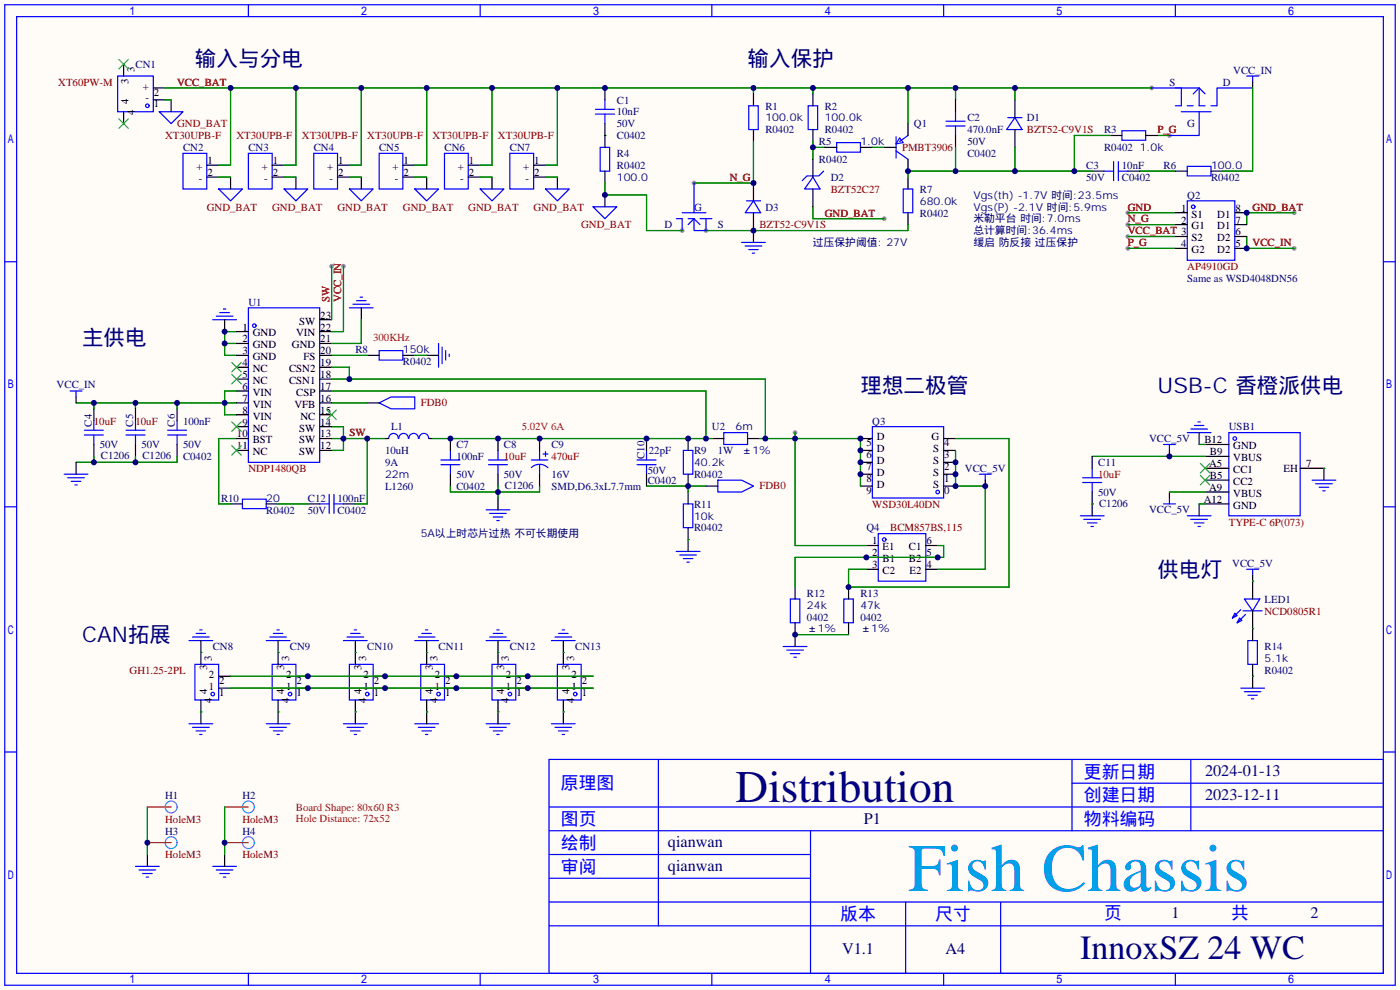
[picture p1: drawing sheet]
<svg xmlns="http://www.w3.org/2000/svg" width="299mm" height="212mm" viewBox="0 0 299 212" stroke-linecap="round" stroke-linejoin="round" font-family="sans-serif">
<path d="M0 0h299.2v211.6h-299.2z" fill="#fffcf7"/>
<g fill="#999">
<circle cx="246.1" cy="18.8" r=".51"/>
<circle cx="249.9" cy="29" r=".51"/>
<circle cx="189" cy="46.7" r=".51"/>
<circle cx="150.9" cy="49.3" r=".51"/>
<circle cx="148.3" cy="39.1" r=".51"/>
<circle cx="241" cy="45.5" r=".51"/>
<circle cx="241" cy="48" r=".51"/>
<circle cx="276.6" cy="45.5" r=".51"/>
<circle cx="241" cy="50.5" r=".51"/>
<circle cx="241" cy="53.1" r=".51"/>
<circle cx="276.6" cy="53.1" r=".51"/>
<circle cx="145.8" cy="49.3" r=".51"/>
<circle cx="73.4" cy="56.9" r=".51"/>
<circle cx="70.9" cy="56.9" r=".51"/>
<circle cx="169.9" cy="92.5" r=".51"/>
</g>
<g fill="none" stroke="#00f" stroke-width=".25">
<path d="M1 1h297.2v209.6h-297.2zM3.6 3.6h292.1v204.4h-292.1zM25.1 16.3h7.7v7.6h-7.7zM53.1 1v2.6M102.6 1v2.6M152.1 1v2.6M201.7 1v2.6M246.1 18.8h6.4v3.8h-1.3M251.2 18.8h5.1v3.8h1.3M251.2 1v2.6M266.4 16.3h2.6M267.7 18.8h-7.6v3.8h-1.3"/>
<path d="M267.7 16.3v1.2M34 23.9h5.1l-2.5 2.5zM39.1 32.8h5.1v7.6h-5.1zM53.1 32.8h5.1v7.6h-5.1zM67.1 32.8h5v7.6h-5zM81 32.8h5.1v7.6h-5.1zM95 32.8h5.1v7.6h-5.1zM109 32.8h5v7.6h-5zM127.3 24.4h4M127.3 23.4h4M128.3 31.5h2v5.1h-2zM129.3 21.3v2.1"/>
<path d="M129.3 24.4v2M148.3 39.1v6.4M160 22.6h2.1v5.1h-2.1zM172.7 22.6h2.1v5.1h-2.1zM173.7 37.8l1.6 2.6h-3.3zM176 36.6l-1 1h-2.5l-1.1 1M178.8 30.5h5.1v2h-5.1zM191.5 29.2v4.6M191.5 32.3l2.6 1.7M192.3 29.5l.7 1-1.5 .2zM194.1 29l-1.8 1.2M202.2 25.9h4"/>
<path d="M202.2 26.9h4M204.2 23.9v2M204.2 26.9v2.1M215.4 25.1h3M216.9 25.1l1.5 2.6h-3.3zM236 36.6h2M238 34.5v4.1M239 34.5v4.1M239 36.6h2M239.8 27.9h5.1v2.1h-5.1zM252.5 23.9h6.3M253.7 35.6h5.1v2h-5.1z"/>
<path d="M253.7 22.6h1.3M255 20.1l1.3-1.3 1.3 1.3M256.3 23.9v5.1h-6.4M1 55.9h2.6M46.7 40.4h5.1l-2.5 2.5zM60.7 40.4h5.1l-2.6 2.5zM74.7 40.4h5.1l-2.6 2.5zM88.6 40.4h5.1l-2.5 2.5zM102.6 40.4h5.1l-2.5 2.5zM116.6 40.4h5.1l-2.6 2.5zM126.7 44.2h5.1l-2.5 2.5zM144.5 46.7h1.3v2.6"/>
<path d="M145.8 45.5h5.1M147.1 46.7h1.2M148.3 46.7v2.6h2.6v-2.6M148.3 46.7l-1.2 1.3M148.3 46.7l1.3 1.3M149.6 46.7h2.5M158.5 51.8h5.1M159.3 52.6h3.5M159.5 42.9h3.1M160 53.3h2.1M160.8 54.1h.5M161 42.9l1.6 2.6h-3.3z"/>
<path d="M193 40.4h2.1v5.1h-2.1zM253.7 42.9h10.2v12.7h-10.2zM295.7 55.9h2.5M45.5 68.3h5M46.2 67.6h3.6M47 66.8h2M47.8 66h.5M53.1 65.8h15.2v33h-15.2zM74.7 65.8h5.1M75.4 65h3.6M76.2 64.3h2M77 63.5h.5"/>
<path d="M81 74.9h5.1v2.1h-5.1zM93.7 73.4v5.1M94.5 74.2v3.5M95.2 74.9v2.1M96 75.7v.5M15 83.6h2.5M16.3 83.6v1.2M18 93h4.1M18 91.9h4.1M20.1 89.9v2M20.1 93v2M26.9 93h4.1"/>
<path d="M26.9 91.9h4.1M29 89.9v2M29 93v2M35.8 93h4.1M35.8 91.9h4.1M37.8 89.9v2M37.8 93v2M81 86.1l2.6-1.3h5v2.6h-5zM83.1 93.7a1.01 1.01 0 0 1 1-1.1 1.01 1.01 0 0 1 1 1.1M85.2 93.7a1.01 1.01 0 0 1 1.1-1.1 1.01 1.01 0 0 1 1 1.1M87.4 93.7a1.01 1.01 0 0 1 1-1.1 1.01 1.01 0 0 1 1 1.1M89.6 93.7a1.01 1.01 0 0 1 1-1.1 1.01 1.01 0 0 1 1 1.1"/>
<path d="M94.2 99.3h4.1M94.2 98.3h4.1M96.3 96.3v2M96.3 99.3v2M104.4 99.3h4.1M104.4 98.3h4.1M106.4 96.3v2M106.4 99.3v2M113.5 98.3h3.6M113.6 99.9a2.54 2.54 0 0 1 3.5 .1M115.3 96.3v2M115.3 99.3v2"/>
<path d="M116.1 97h1M116.6 96.5v1M136.1 99.3h4.1M136.1 98.3h4.1M138.2 96.3v2M138.2 99.3v2M146 96.3h2.1v5h-2.1zM154.7 92.5h5.1v2.5h-5.1zM186.4 91.2h15.3v15.2h-15.3zM248.7 95h2.5M249.9 95v1.3M253.7 92.5h5.1"/>
<path d="M254.5 91.7h3.6M255.3 90.9h2M256 90.2h.5M262.6 92.5h15.3v17.7h-15.3zM1 108.3h2.6M13.7 101.3h5.1M14.5 102.1h3.5M15.2 102.9h2.1M16 103.6h.5M51.8 106.7h5.1v2h-5.1zM68.3 107.7h2.1M70.4 105.7v4"/>
<path d="M71.4 107.7h2M71.4 105.7v4M103.9 109h5.1M104.6 109.7h3.6M105.4 110.5h2M106.2 111.3h.5M144.5 117.9h5.1M145.3 118.6h3.5M146 107.7h2.1v5.1h-2.1zM146 119.4h2.1M153.4 102.6h5.1l2.5 1.3-2.5 1.3h-5.1zM187.7 114h10.2v10.2h-10.2z"/>
<path d="M209.3 101.3h2.5M210.6 101.3v1.3M230.9 110.2h5.1M231.4 102.1h4.1M231.4 103.1h4.1M231.6 111h3.6M232.4 111.8h2M233.2 112.5h.5M233.4 100.1v2M233.4 103.1v2.1M248.7 107.7h2.5M249.9 106.4v1.3"/>
<path d="M253.7 110.2h5.1M254.5 111h3.6M255.3 111.8h2M256 112.5h.5M280.4 102.6h5.1M281.2 103.4h3.5M281.9 104.1h2.1M282.7 104.9h.5M295.7 108.3h2.5M40.4 136.9h5.1M41.1 136.1h3.6M41.9 135.4h2"/>
<path d="M42.7 134.6h.5M56.9 136.9h5.1M57.7 136.1h3.5M58.4 135.4h2.1M59.2 134.6h.5M73.4 136.9h5.1M74.2 136.1h3.5M74.9 135.4h2.1M75.7 134.6h.5M88.6 136.9h5.1M89.4 136.1h3.6M90.2 135.4h2"/>
<path d="M90.9 134.6h.5M103.9 136.9h5.1M104.6 136.1h3.6M105.4 135.4h2M106.2 134.6h.5M117.9 136.9h5M118.6 136.1h3.6M119.4 135.4h2M120.1 134.6h.5M146.8 120.1h.5M167.4 138.2h5.1M168.1 138.9h3.6"/>
<path d="M168.9 128h2v5.1h-2zM168.9 139.7h2M180.3 128h2.1v5.1h-2.1zM263.9 131.1l.5 .5-1 .5zM264.9 132.1l.5 .5-1 .5zM265.2 130.3l-1.8 1.8M265.7 130.6h4M265.9 128h3.3l-1.5 2.6zM266.2 131.3l-1.8 1.8M266.4 121.7h2.6M266.7 136.9h2v5.1h-2zM267.7 121.7v1.2"/>
<path d="M40.4 154.7h5.1M41.1 155.4h3.6M41.7 142h5v7.6h-5zM41.9 156.2h2M42.7 157h.5M56.9 154.7h5.1M57.7 155.4h3.5M58.2 142h5v7.6h-5zM58.4 156.2h2.1M59.2 157h.5M73.4 154.7h5.1M74.2 155.4h3.5"/>
<path d="M74.7 142h5.1v7.6h-5.1zM74.9 156.2h2.1M75.7 157h.5M88.6 154.7h5.1M89.4 155.4h3.6M89.9 142h5.1v7.6h-5.1zM90.2 156.2h2M90.9 157h.5M103.9 154.7h5.1M104.6 155.4h3.6M105.2 142h5v7.6h-5zM105.4 156.2h2"/>
<path d="M106.2 157h.5M117.9 154.7h5M118.6 155.4h3.6M119.1 142h5.1v7.6h-5.1zM119.4 156.2h2M120.1 157h.5M169.7 140.5h.5M265.2 147.1h5.1M265.9 147.8h3.6M266.7 148.6h2M267.5 149.4h.5M1 160.7h2.6"/>
<path d="M117.3 162.3h178.4v45.7h-178.4zM117.3 177.5h178.4M117.3 172.5h178.4M140.7 162.3v35.6M173.2 177.5v30.5M229.1 162.3v15.2M229.1 167.4h66.6M254.5 162.3v15.2M295.7 160.7h2.5M29 185.2h5M29.7 185.9h3.6M30.5 186.7h2"/>
<path d="M31.2 187.5h.5M45.5 185.2h5M46.2 185.9h3.6M47 186.7h2M47.8 187.5h.5M117.3 182.6h55.9M117.3 197.9h178.4M117.3 192.8h178.4M117.3 187.7h55.9M193.5 192.8v15.2M213.9 192.8v15.2M53.1 208v2.6"/>
<path d="M102.6 208v2.6M152.1 208v2.6M201.7 208v2.6M251.2 208v2.6"/>
<circle cx="31.5" cy="22.6" r=".38"/>
<circle cx="255" cy="44.2" r=".38"/>
<circle cx="54.4" cy="69.6" r=".38"/>
<circle cx="263.9" cy="93.7" r=".38"/>
<circle cx="189" cy="115.3" r=".38"/>
<circle cx="200.4" cy="105.2" r=".38"/>
<circle cx="45.5" cy="148.3" r=".38"/>
<circle cx="62" cy="148.3" r=".38"/>
<circle cx="78.5" cy="148.3" r=".38"/>
<circle cx="93.7" cy="148.3" r=".38"/>
<circle cx="109" cy="148.3" r=".38"/>
<circle cx="122.9" cy="148.3" r=".38"/>
</g>
<g fill="none" stroke="#000" stroke-width=".25">
<path d="M26.4 13.7v2.6M32.8 18.8h2.5M129.3 18.8v2.5M267.7 17.5v1.3M26.4 23.9v2.5M32.8 21.3h2.5M36.6 21.3v2.6M44.2 35.3h2.5M44.2 37.8h2.5M49.3 37.8v2.6M58.2 35.3h2.5M58.2 37.8h2.5"/>
<path d="M63.2 37.8v2.6M72.1 35.3h2.6M72.1 37.8h2.6M77.2 37.8v2.6M86.1 35.3h2.5M86.1 37.8h2.5M91.2 37.8v2.6M100.1 35.3h2.5M100.1 37.8h2.5M105.2 37.8v2.6M114 35.3h2.6M114 37.8h2.6"/>
<path d="M119.1 37.8v2.6M129.3 26.4v5.1M129.3 36.6v2.5M161 20.1v2.5M161 27.7v2.5M161 39.1v3.8M173.7 20.1v2.5M173.7 27.7v2.5M173.7 34v3.8M176.3 31.5h2.5M183.9 31.5h2.5M189 31.5h2.5"/>
<path d="M194.1 26.4v2.6M194.1 34v2.6M194.1 37.8v2.6M204.2 21.3v2.6M204.2 29v2.5M216.9 21.3v3.8M216.9 27.7v3.8M233.4 36.6h2.6M237.2 29h2.6M241 36.6h2.6M244.9 29h2.5M251.2 36.6h2.5"/>
<path d="M258.8 36.6h2.6M129.3 41.7v2.5M161 45.5v6.3M173.7 40.4v3.8M194.1 45.5v2.5M251.2 45.5h2.5M251.2 48h2.5M251.2 50.5h2.5M251.2 53.1h2.5M263.9 45.5h2.5M263.9 48h2.5M263.9 50.5h2.5"/>
<path d="M263.9 53.1h2.5M48 68.3v2.6M50.5 75.9h2.6M50.5 70.9h2.6M50.5 73.4h2.6M50.5 78.5h2.6M68.3 75.9h2.6M68.3 68.3h2.6M68.3 70.9h2.6M68.3 73.4h2.6M68.3 78.5h2.6M77.2 65.8v2.5"/>
<path d="M78.5 75.9h2.5M86.1 75.9h2.5M91.2 75.9h2.5M16.3 84.8v1.3M16.3 98.8v2.5M20.1 87.4v2.5M20.1 95v2.5M29 87.4v2.5M29 95v2.5M37.8 87.4v2.5M37.8 95v2.5M50.5 86.1h2.6"/>
<path d="M50.5 93.7h2.6M50.5 81h2.6M50.5 83.6h2.6M50.5 88.6h2.6M50.5 91.2h2.6M50.5 96.3h2.6M68.3 86.1h2.6M68.3 93.7h2.6M68.3 81h2.6M68.3 83.6h2.6M68.3 88.6h2.6M68.3 91.2h2.6"/>
<path d="M68.3 96.3h2.6M78.5 86.1h2.5M82.3 93.7h.8M91.7 93.7h.8M96.3 93.7v2.6M106.4 93.7v2.6M115.3 93.7v2.6M138.2 93.7v2.6M147.1 93.7v2.6M152.1 93.7h2.6M159.8 93.7h2.5M183.9 93.7h2.5"/>
<path d="M183.9 96.3h2.5M183.9 98.8h2.5M201.7 93.7h2.5M201.7 96.3h2.5M201.7 98.8h2.5M233.4 97.5v2.6M249.9 96.3v1.2M256.3 92.5v2.5M257.6 97.5h5M257.6 95h5M49.3 107.7h2.5M56.9 107.7h2.5"/>
<path d="M65.8 107.7h2.5M73.4 107.7h2.5M96.3 101.3v2.6M106.4 101.3v2.6M106.4 106.4v2.6M115.3 101.3v2.6M138.2 101.3v2.6M147.1 101.3v2.6M147.1 105.2v2.5M147.1 112.8v5.1M150.9 103.9h2.5M183.9 103.9h2.5"/>
<path d="M183.9 101.3h2.5M185.2 116.6h2.5M185.2 119.1h2.5M197.9 116.6h2.5M197.9 119.1h2.5M201.7 103.9h2.5M201.7 101.3h2.5M210.6 102.6v1.3M233.4 105.2v5M249.9 105.2v1.2M256.3 107.7v2.5M257.6 107.7h5"/>
<path d="M257.6 100.1h5M257.6 105.2h5M257.6 102.6h5M277.9 100.1h5.1v2.5M42.9 136.9v5.1M59.4 136.9v5.1M75.9 136.9v5.1M91.2 136.9v5.1M106.4 136.9v5.1M120.4 136.9v5.1M169.9 125.5v2.5M169.9 133.1v5.1"/>
<path d="M181.4 125.5v2.5M181.4 133.1v2.5M185.2 121.7h2.5M197.9 121.7h2.5M267.7 122.9v5.1M267.7 130.6v6.3M42.9 149.6v5.1M46.7 147.1h2.6M46.7 144.5h2.6M59.4 149.6v5.1M63.2 147.1h2.6M63.2 144.5h2.6"/>
<path d="M75.9 149.6v5.1M79.8 147.1h2.5M79.8 144.5h2.5M91.2 149.6v5.1M95 147.1h2.5M95 144.5h2.5M106.4 149.6v5.1M110.2 147.1h2.6M110.2 144.5h2.6M120.4 149.6v5.1M124.2 147.1h2.5M124.2 144.5h2.5"/>
<path d="M267.7 142v5.1M31.5 182.6v2.6M48 182.6v2.6"/>
</g>
<g fill="none" stroke="#3c3" stroke-width=".25">
<path d="M25.4 12.7l2 2M27.4 12.7l-2 2M25.4 25.4l2 2M27.4 25.4l-2 2M49.5 77.5l2.1 2M51.6 77.5l-2.1 2M49.5 95.2l2.1 2.1M49.5 90.2l2.1 2M49.5 80l2.1 2M51.6 95.2l-2.1 2.1M51.6 90.2l-2.1 2M51.6 80l-2.1 2"/>
<path d="M69.8 87.6l2.1 2.1M71.9 87.6l-2.1 2.1M256.5 99.1l2.1 2M258.6 99.1l-2.1 2M256.5 101.6l2.1 2M258.6 101.6l-2.1 2"/>
</g>
<g fill="none" stroke="#008700" stroke-width=".25">
<path d="M35.3 18.8h210.8M49.3 18.8v16.5h-2.6M63.2 18.8v16.5h-2.5M77.2 18.8v16.5h-2.5M91.2 18.8v16.5h-2.6M105.2 18.8v16.5h-2.6M119.1 18.8v16.5h-2.5M161 18.8v1.3M173.7 18.8v1.3M194.1 18.8v7.6M204.2 18.8v2.5M216.9 18.8v2.5"/>
<path d="M267.7 18.8v17.8h-6.3M35.3 21.3h1.3M46.7 37.8h2.6M60.7 37.8h2.5M74.7 37.8h2.5M88.6 37.8h2.6M102.6 37.8h2.6M116.6 37.8h2.5M129.3 29h.1M129.3 39.1v2.6h8.9v7.6h7.6M161 30.2v8.9h-12.7M173.7 30.2v3.8"/>
<path d="M173.7 31.5h2.6M186.4 31.5h2.6M204.2 31.5v5.1M216.9 31.5v5.1M233.4 36.6h-39.3v1.2M237.2 29h-7.6v7.6M243.6 36.6h7.6M247.4 29h2.5M70.9 56.9v11.4M73.4 56.9v14h-2.5M173.7 44.2v2.5h15.3M194.1 48v1.3h-43.2"/>
<path d="M241 45.5h10.2M241 48h10.2M241 50.5h10.2M241 53.1h10.2M266.4 50.5v2.6h10.2M276.6 45.5h-10.2v2.5M48 73.4h2.5M50.5 70.9h-2.5v5h2.5M70.9 75.9h7.6M70.9 78.5h3.8v2.5M77.2 68.3v5.1h-6.3M88.6 75.9h2.6"/>
<path d="M16.3 86.1h34.2M20.1 86.1v1.3M20.1 97.5v1.3M29 86.1v1.3M29 97.5v1.3M37.8 86.1v1.3M37.8 97.5v1.3h-21.5M50.5 83.6h-2.5v5h2.5M50.5 93.7h-3.8v14h2.6M70.9 86.1h7.6M70.9 83.6h80v10.1M70.9 93.7h11.4"/>
<path d="M70.9 91.2h2.5v5.1h-2.5M70.9 81h92.7v12.7M78.5 93.7v14h-2.6M92.5 93.7h59.6M162.3 93.7h21.6v10.2M169.9 92.5v24.1h15.3M204.2 96.3v7.6h6.4v17.8h-10.2M204.2 93.7h11.4v31.8h-34.2v-3.8h3.8M233.4 97.5h24.2M256.3 95h1.3M59.4 107.7h6.4M96.3 103.9v1.3h19v-1.3"/>
<path d="M106.4 103.9v2.5M138.2 103.9h12.7M147.1 115.3h.1M147.1 103.9v1.3M200.4 116.6h1.3v2.5h-31.8v6.4M233.4 107.7h.1M249.9 105.2h7.7M256.3 107.7h1.3M283 100.1h.1M42.9 139.4h.1M59.4 139.4h.1M75.9 139.4h.1"/>
<path d="M91.2 139.4h.1M106.4 139.4h.1M120.4 139.4h.1M169.9 135.6h11.5M267.7 134.4h.1M267.7 124.2h.1M42.9 152.1h.1M49.3 144.5h77.4M49.3 147.1h77.4M59.4 152.1h.1M75.9 152.1h.1M91.2 152.1h.1"/>
<path d="M106.4 152.1h.1M120.4 152.1h.1M267.7 144.5h.1M31.5 172.5v10.1M48 172.5v10.1"/>
</g>
<g fill="none" stroke="#39f" stroke-width=".25">
<circle cx="36.6" cy="172.5" r="1.27"/>
<circle cx="53.1" cy="172.5" r="1.27"/>
<circle cx="36.6" cy="180.1" r="1.27"/>
<circle cx="53.1" cy="180.1" r="1.27"/>
</g>
<path d="M31.5 172.5h5.1M48 172.5h5.1M31.5 180.1h5.1M48 180.1h5.1" fill="none" stroke="#f00" stroke-width=".25"/>
<g fill="#000080">
<circle cx="119.1" cy="18.8" r=".63"/>
<circle cx="105.2" cy="18.8" r=".63"/>
<circle cx="91.2" cy="18.8" r=".63"/>
<circle cx="77.2" cy="18.8" r=".63"/>
<circle cx="49.3" cy="18.8" r=".63"/>
<circle cx="63.2" cy="18.8" r=".63"/>
<circle cx="129.3" cy="18.8" r=".63"/>
<circle cx="216.9" cy="18.8" r=".63"/>
<circle cx="204.2" cy="18.8" r=".63"/>
<circle cx="194.1" cy="18.8" r=".63"/>
<circle cx="173.7" cy="18.8" r=".63"/>
<circle cx="161" cy="18.8" r=".63"/>
<circle cx="173.7" cy="31.5" r=".63"/>
<circle cx="161" cy="49.3" r=".63"/>
<circle cx="161" cy="39.1" r=".63"/>
<circle cx="266.4" cy="45.5" r=".63"/>
<circle cx="266.4" cy="53.1" r=".63"/>
<circle cx="229.6" cy="36.6" r=".63"/>
<circle cx="216.9" cy="36.6" r=".63"/>
<circle cx="204.2" cy="36.6" r=".63"/>
<circle cx="194.1" cy="36.6" r=".63"/>
<circle cx="129.3" cy="41.7" r=".63"/>
<circle cx="48" cy="73.4" r=".63"/>
<circle cx="48" cy="70.9" r=".63"/>
<circle cx="48" cy="86.1" r=".63"/>
<circle cx="37.8" cy="86.1" r=".63"/>
<circle cx="20.1" cy="86.1" r=".63"/>
<circle cx="29" cy="86.1" r=".63"/>
<circle cx="73.4" cy="93.7" r=".63"/>
<circle cx="78.5" cy="93.7" r=".63"/>
<circle cx="106.4" cy="105.2" r=".63"/>
<circle cx="147.1" cy="103.9" r=".63"/>
<circle cx="20.1" cy="98.8" r=".63"/>
<circle cx="29" cy="98.8" r=".63"/>
<circle cx="169.9" cy="135.6" r=".63"/>
<circle cx="181.4" cy="125.5" r=".63"/>
<circle cx="185.2" cy="119.1" r=".63"/>
<circle cx="200.4" cy="119.1" r=".63"/>
<circle cx="74.7" cy="81" r=".63"/>
<circle cx="183.9" cy="93.7" r=".63"/>
<circle cx="169.9" cy="93.7" r=".63"/>
<circle cx="183.9" cy="96.3" r=".63"/>
<circle cx="183.9" cy="98.8" r=".63"/>
<circle cx="183.9" cy="101.3" r=".63"/>
<circle cx="163.6" cy="93.7" r=".63"/>
<circle cx="150.9" cy="93.7" r=".63"/>
<circle cx="147.1" cy="93.7" r=".63"/>
<circle cx="106.4" cy="93.7" r=".63"/>
<circle cx="115.3" cy="93.7" r=".63"/>
<circle cx="96.3" cy="93.7" r=".63"/>
<circle cx="138.2" cy="93.7" r=".63"/>
<circle cx="249.9" cy="97.5" r=".63"/>
<circle cx="65.8" cy="144.5" r=".63"/>
<circle cx="82.3" cy="144.5" r=".63"/>
<circle cx="97.5" cy="144.5" r=".63"/>
<circle cx="112.8" cy="144.5" r=".63"/>
<circle cx="65.8" cy="147.1" r=".63"/>
<circle cx="82.3" cy="147.1" r=".63"/>
<circle cx="97.5" cy="147.1" r=".63"/>
<circle cx="112.8" cy="147.1" r=".63"/>
<circle cx="210.6" cy="103.9" r=".63"/>
<circle cx="204.2" cy="103.9" r=".63"/>
<circle cx="204.2" cy="98.8" r=".63"/>
<circle cx="204.2" cy="101.3" r=".63"/>
<circle cx="31.5" cy="180.1" r=".63"/>
<circle cx="48" cy="180.1" r=".63"/>
</g>
<text font-size="14.5" fill="#00a1e9" x="194.1" y="190.4">Fish Chassis</text>
<text font-size="9.7" fill="#000080" x="157.2" y="171.3">Distribution</text>
<text font-size="7.3" fill="#000080" x="230.9" y="204.9">InnoxSZ 24 WC</text>
<g font-size="4.6" fill="#000080">
<text x="41.7" y="14.1">输入与分电</text>
<text x="159.8" y="14.1">输入保护</text>
<text x="17.5" y="73.8">主供电</text>
<text x="183.9" y="83.9">理想二极管</text>
<text x="247.4" y="83.9">USB-C 香橙派供电</text>
<text x="247.4" y="123.3">供电灯</text>
<text x="17.5" y="137.3">CAN拓展</text>
</g>
<g font-size="3.8" fill="#00f">
<text x="231.6" y="166.2">更新日期</text>
<text x="119.9" y="168.7">原理图</text>
<text x="231.6" y="171.3">创建日期</text>
<text x="119.9" y="176.3">图页</text>
<text x="231.6" y="176.3">物料编码</text>
<text x="119.9" y="181.4">绘制</text>
<text x="119.9" y="186.5">审阅</text>
<text x="179.6" y="196.7">版本</text>
<text x="199.9" y="196.7">尺寸</text>
<text x="236" y="196.4">页</text>
<text x="263.1" y="196.4">共</text>
</g>
<g font-size="3.5" fill="#000080">
<text x="257.6" y="165.9">2024-01-13</text>
<text x="257.6" y="171">2023-12-11</text>
<text x="184.6" y="176">P1</text>
<text x="142.7" y="181.1">qianwan</text>
<text x="142.7" y="186.2">qianwan</text>
<text x="250.3" y="196.1">1</text>
<text x="280.1" y="196.1">2</text>
<text x="180" y="204">V1.1</text>
<text x="202.1" y="204">A4</text>
</g>
<g font-size="2.3">
<text x="27.5" y="17.9" transform="rotate(-90 27.5 17.9)">3</text>
<text x="28.7" y="15.4" transform="rotate(-90 28.7 15.4)">3</text>
<text x="27.5" y="22.2" transform="rotate(-90 27.5 22.2)">4</text>
<text x="30.5" y="19.1">+</text>
<text x="31.1" y="21.7">-</text>
<text x="32.9" y="23">1</text>
<text x="32.9" y="20.4">2</text>
<text x="28.7" y="24.7" transform="rotate(-90 28.7 24.7)">4</text>
<text x="44.3" y="35.1">1</text>
<text x="58.3" y="35.1">1</text>
<text x="72.3" y="35.1">1</text>
<text x="86.2" y="35.1">1</text>
<text x="100.2" y="35.1">1</text>
<text x="114.2" y="35.1">1</text>
<text x="42" y="36.3">+</text>
<text x="42.5" y="38.9">-</text>
<text x="44.3" y="37.6">2</text>
<text x="55.9" y="36.3">+</text>
<text x="56.5" y="38.9">-</text>
<text x="58.3" y="37.6">2</text>
<text x="69.9" y="36.3">+</text>
<text x="70.4" y="38.9">-</text>
<text x="72.3" y="37.6">2</text>
<text x="83.9" y="36.3">+</text>
<text x="84.4" y="38.9">-</text>
<text x="86.2" y="37.6">2</text>
<text x="97.8" y="36.3">+</text>
<text x="98.4" y="38.9">-</text>
<text x="100.2" y="37.6">2</text>
<text x="111.8" y="36.3">+</text>
<text x="112.3" y="38.9">-</text>
<text x="114.2" y="37.6">2</text>
<text x="252.5" y="45.2">1</text>
<text x="252.5" y="47.8">2</text>
<text x="254.7" y="46.5">S1</text>
<text x="260.1" y="46.5">D1</text>
<text x="264" y="47.8">7</text>
<text x="264" y="45.2">8</text>
<text x="252.5" y="52.9">4</text>
<text x="254.7" y="49">G1</text>
<text x="254.7" y="51.6">S2</text>
<text x="260.1" y="51.6">D2</text>
<text x="260.1" y="49">D1</text>
<text x="264" y="52.9">5</text>
<text x="264" y="50.3">6</text>
<text x="254.7" y="54.1">G2</text>
<text x="260.1" y="54.1">D2</text>
<text x="51.8" y="70.6">1</text>
<text x="54" y="71.9">GND</text>
<text x="63.3" y="71.9">VIN</text>
<text x="63.9" y="69.4">SW</text>
<text x="68.5" y="68.1">23</text>
<text x="68.5" y="70.6">22</text>
<text x="51.8" y="75.7">3</text>
<text x="51.8" y="73.2">2</text>
<text x="54" y="77">GND</text>
<text x="54" y="74.4">GND</text>
<text x="62.4" y="74.4">GND</text>
<text x="64.8" y="77">FS</text>
<text x="68.5" y="73.2">21</text>
<text x="68.5" y="75.7">20</text>
<text x="51.8" y="83.3">6</text>
<text x="51.8" y="80.8">5</text>
<text x="51.8" y="78.3">4</text>
<text x="54" y="82.1">NC</text>
<text x="54" y="79.5">NC</text>
<text x="61.8" y="79.5">CSN2</text>
<text x="61.8" y="82.1">CSN1</text>
<text x="68.5" y="78.3">19</text>
<text x="68.5" y="80.8">18</text>
<text x="68.5" y="83.3">17</text>
<text x="51.8" y="88.4">8</text>
<text x="51.8" y="85.9">7</text>
<text x="54" y="89.7">VIN</text>
<text x="54" y="87.1">VIN</text>
<text x="54" y="84.6">VIN</text>
<text x="62.9" y="87.1">VFB</text>
<text x="63.3" y="84.6">CSP</text>
<text x="64.2" y="89.7">NC</text>
<text x="68.5" y="85.9">16</text>
<text x="68.5" y="88.4">15</text>
<text x="50.6" y="93.5">10</text>
<text x="51.8" y="91">9</text>
<text x="54" y="94.8">BST</text>
<text x="54" y="92.2">NC</text>
<text x="63.9" y="92.2">SW</text>
<text x="63.9" y="94.8">SW</text>
<text x="68.5" y="91">14</text>
<text x="68.5" y="93.5">13</text>
<text x="185.2" y="95.3">5</text>
<text x="187.4" y="94.1">D</text>
<text x="199.1" y="94.1">G</text>
<text x="201.8" y="95.3">4</text>
<text x="257.4" y="94.8">B12</text>
<text x="50.6" y="96">11</text>
<text x="54" y="97.3">NC</text>
<text x="63.9" y="97.3">SW</text>
<text x="68.5" y="96">12</text>
<text x="185.2" y="97.9">6</text>
<text x="185.2" y="100.4">7</text>
<text x="187.4" y="96.6">D</text>
<text x="187.4" y="99.2">D</text>
<text x="187.4" y="101.7">D</text>
<text x="199.5" y="101.7">S</text>
<text x="199.5" y="99.2">S</text>
<text x="199.5" y="96.6">S</text>
<text x="201.8" y="100.4">2</text>
<text x="201.8" y="97.9">3</text>
<text x="258.4" y="99.8">A5</text>
<text x="258.6" y="97.3">B9</text>
<text x="263.6" y="101.1">CC1</text>
<text x="263.6" y="98.6">VBUS</text>
<text x="263.6" y="96">GND</text>
<text x="274.3" y="100.9">EH</text>
<text x="279.1" y="99.8">7</text>
<text x="185.2" y="103">8</text>
<text x="185.2" y="105.5">9</text>
<text x="187.4" y="104.2">D</text>
<text x="199.5" y="104.2">S</text>
<text x="201.8" y="103">1</text>
<text x="201.8" y="105.5">0</text>
<text x="257.3" y="107.5">A12</text>
<text x="258.4" y="104.9">A9</text>
<text x="258.6" y="102.4">B5</text>
<text x="263.6" y="106.2">VBUS</text>
<text x="263.6" y="103.7">CC2</text>
<text x="263.6" y="108.7">GND</text>
<text x="186.4" y="118.9">2</text>
<text x="186.4" y="116.4">1</text>
<text x="188.6" y="117.6">E1</text>
<text x="194.2" y="117.6">C1</text>
<text x="198" y="116.4">6</text>
<text x="198" y="118.9">5</text>
<text x="186.4" y="121.4">3</text>
<text x="188.6" y="122.7">C2</text>
<text x="188.6" y="120.2">B1</text>
<text x="194.2" y="120.2">B2</text>
<text x="194.4" y="122.7">E2</text>
<text x="198" y="121.4">4</text>
<text x="44.2" y="143.2" transform="rotate(-90 44.2 143.2)">3</text>
<text x="45.3" y="141.3" transform="rotate(-90 45.3 141.3)">3</text>
<text x="60.8" y="143.2" transform="rotate(-90 60.8 143.2)">3</text>
<text x="61.8" y="141.3" transform="rotate(-90 61.8 141.3)">3</text>
<text x="77.3" y="143.2" transform="rotate(-90 77.3 143.2)">3</text>
<text x="78.3" y="141.3" transform="rotate(-90 78.3 141.3)">3</text>
<text x="92.5" y="143.2" transform="rotate(-90 92.5 143.2)">3</text>
<text x="93.5" y="141.3" transform="rotate(-90 93.5 141.3)">3</text>
<text x="107.7" y="143.2" transform="rotate(-90 107.7 143.2)">3</text>
<text x="108.8" y="141.3" transform="rotate(-90 108.8 141.3)">3</text>
<text x="121.7" y="143.2" transform="rotate(-90 121.7 143.2)">3</text>
<text x="122.7" y="141.3" transform="rotate(-90 122.7 141.3)">3</text>
<text x="44.2" y="148.4" transform="rotate(-90 44.2 148.4)">4</text>
<text x="44.6" y="147.4">1</text>
<text x="44.6" y="144.9">2</text>
<text x="46.9" y="148.7">1</text>
<text x="46.9" y="146.1">2</text>
<text x="60.8" y="148.4" transform="rotate(-90 60.8 148.4)">4</text>
<text x="61.2" y="147.4">1</text>
<text x="61.2" y="144.9">2</text>
<text x="63.4" y="148.7">1</text>
<text x="63.4" y="146.1">2</text>
<text x="77.3" y="148.4" transform="rotate(-90 77.3 148.4)">4</text>
<text x="77.7" y="147.4">1</text>
<text x="77.7" y="144.9">2</text>
<text x="79.9" y="148.7">1</text>
<text x="79.9" y="146.1">2</text>
<text x="92.5" y="148.4" transform="rotate(-90 92.5 148.4)">4</text>
<text x="92.9" y="147.4">1</text>
<text x="92.9" y="144.9">2</text>
<text x="95.1" y="148.7">1</text>
<text x="95.1" y="146.1">2</text>
<text x="107.7" y="148.4" transform="rotate(-90 107.7 148.4)">4</text>
<text x="108.1" y="147.4">1</text>
<text x="108.1" y="144.9">2</text>
<text x="110.4" y="148.7">1</text>
<text x="110.4" y="146.1">2</text>
<text x="121.7" y="148.4" transform="rotate(-90 121.7 148.4)">4</text>
<text x="122.1" y="147.4">1</text>
<text x="122.1" y="144.9">2</text>
<text x="124.3" y="148.7">1</text>
<text x="124.3" y="146.1">2</text>
<text x="45.3" y="150.3" transform="rotate(-90 45.3 150.3)">4</text>
<text x="61.8" y="150.3" transform="rotate(-90 61.8 150.3)">4</text>
<text x="78.3" y="150.3" transform="rotate(-90 78.3 150.3)">4</text>
<text x="93.5" y="150.3" transform="rotate(-90 93.5 150.3)">4</text>
<text x="108.8" y="150.3" transform="rotate(-90 108.8 150.3)">4</text>
<text x="122.7" y="150.3" transform="rotate(-90 122.7 150.3)">4</text>
</g>
<g font-size="2.3" fill="#000080">
<text x="29" y="14.5">CN1</text>
<text x="263.6" y="15.8">VCC_IN</text>
<text x="131.8" y="22.1">C1</text>
<text x="163.6" y="23.4">R1</text>
<text x="176.3" y="23.4">R2</text>
<text x="249.9" y="18.3">S</text>
<text x="261.4" y="18.3">D</text>
<text x="131.8" y="29.8">C0402</text>
<text x="131.8" y="24.7">10nF</text>
<text x="131.8" y="27.2">50V</text>
<text x="163.6" y="28.5">R0402</text>
<text x="163.6" y="26">100.0k</text>
<text x="176.3" y="28.5">R0402</text>
<text x="176.3" y="26">100.0k</text>
<text x="195.3" y="27.2">Q1</text>
<text x="206.8" y="26">C2</text>
<text x="206.8" y="28.5">470.0nF</text>
<text x="219.5" y="26">D1</text>
<text x="236" y="28.5">R3</text>
<text x="253.7" y="27.2">G</text>
<text x="39.1" y="32.3">CN2</text>
<text x="53.1" y="32.3">CN3</text>
<text x="67.1" y="32.3">CN4</text>
<text x="81" y="32.3">CN5</text>
<text x="95" y="32.3">CN6</text>
<text x="109" y="32.3">CN7</text>
<text x="131.8" y="33.6">R4</text>
<text x="175" y="31">R5</text>
<text x="175" y="34.8">R0402</text>
<text x="183.9" y="31">1.0k</text>
<text x="206.8" y="31">50V</text>
<text x="206.8" y="33.6">C0402</text>
<text x="236" y="32.3">R0402</text>
<text x="243.6" y="32.3">1.0k</text>
<text x="131.8" y="36.1">R0402</text>
<text x="131.8" y="38.7">100.0</text>
<text x="177.5" y="38.7">D2</text>
<text x="196.6" y="41.2">R7</text>
<text x="232.2" y="36.1">C3</text>
<text x="232.2" y="38.7">50V</text>
<text x="239.8" y="38.7">C0402</text>
<text x="239.8" y="36.1">10nF</text>
<text x="248.7" y="36.1">R6</text>
<text x="258.8" y="38.7">R0402</text>
<text x="258.8" y="36.1">100.0</text>
<text x="148.3" y="45">G</text>
<text x="163.6" y="45">D3</text>
<text x="196.6" y="46.3">R0402</text>
<text x="196.6" y="43.7">680.0k</text>
<text x="208" y="47.5">米勒平台 时间:7.0ms</text>
<text x="208" y="45">Vgs(P) -2.1V 时间:5.9ms</text>
<text x="208" y="42.5">Vgs(th) -1.7V 时间:23.5ms</text>
<text x="253.7" y="42.5">Q2</text>
<text x="142" y="48.8">D</text>
<text x="153.4" y="48.8">S</text>
<text x="173.7" y="52.6">过压保护阈值: 27V</text>
<text x="208" y="52.6">缓启 防反接 过压保护</text>
<text x="208" y="50.1">总计算时间:36.4ms</text>
<text x="53.1" y="65.3">U1</text>
<text x="253.7" y="60.2">Same as WSD4048DN56</text>
<text x="75.9" y="75.5">R8</text>
<text x="86.1" y="75.5">150k</text>
<text x="12.1" y="83">VCC_IN</text>
<text x="86.1" y="78">R0402</text>
<text x="19.6" y="91.2" transform="rotate(-90 19.6 91.2)">C4</text>
<text x="21.3" y="95.8">50V</text>
<text x="28.5" y="91.2" transform="rotate(-90 28.5 91.2)">C5</text>
<text x="30.2" y="95.8">50V</text>
<text x="37.4" y="91.2" transform="rotate(-90 37.4 91.2)">C6</text>
<text x="39.1" y="90.7">100nF</text>
<text x="39.1" y="95.8">50V</text>
<text x="83.6" y="92">L1</text>
<text x="97.5" y="95.8">C7</text>
<text x="107.7" y="95.8">C8</text>
<text x="117.9" y="95.8">C9</text>
<text x="152.1" y="92">U2</text>
<text x="157.2" y="92">6m</text>
<text x="186.4" y="90.7">Q3</text>
<text x="245.6" y="94.5">VCC_5V</text>
<text x="262.6" y="92">USB1</text>
<text x="21.5" y="98.1">C1206</text>
<text x="30.4" y="98.1">C1206</text>
<text x="39.1" y="98.3">C0402</text>
<text x="82.3" y="97.1">10uH</text>
<text x="82.3" y="99.6">9A</text>
<text x="97.5" y="98.3">100nF</text>
<text x="137.7" y="98" transform="rotate(-90 137.7 98)">C10</text>
<text x="138.4" y="101.4">50V</text>
<text x="138.7" y="97.1">22pF</text>
<text x="148.3" y="97.1">R9</text>
<text x="148.3" y="99.6">40.2k</text>
<text x="153.4" y="97.1">1W</text>
<text x="160.8" y="97.1">1%</text>
<text x="206.2" y="100.9">VCC_5V</text>
<text x="234.7" y="99.6">C11</text>
<text x="47.2" y="107.2">R10</text>
<text x="56.9" y="107.2">20</text>
<text x="65.8" y="107.2">C12</text>
<text x="72.1" y="107.2">100nF</text>
<text x="82.3" y="102.2">22m</text>
<text x="82.3" y="104.7">L1260</text>
<text x="97.5" y="104.7">C0402</text>
<text x="97.5" y="102.2">50V</text>
<text x="107.7" y="102.2">50V</text>
<text x="107.9" y="104.5">C1206</text>
<text x="117.9" y="104.7">SMD,D6.3xL7.7mm</text>
<text x="117.9" y="102.2">16V</text>
<text x="138.4" y="103.4">C0402</text>
<text x="148.3" y="102.2">R0402</text>
<text x="234.7" y="106">50V</text>
<text x="56.9" y="109.8">R0402</text>
<text x="65.8" y="109.8">50V</text>
<text x="72.1" y="109.8">C0402</text>
<text x="148.3" y="108.5">R11</text>
<text x="148.3" y="113.6">R0402</text>
<text x="148.3" y="111">10k</text>
<text x="185.2" y="113.6">Q4</text>
<text x="234.9" y="108.3">C1206</text>
<text x="245.6" y="109.5">VCC_5V</text>
<text x="89.9" y="114.9">5A以上时芯片过热 不可长期使用</text>
<text x="263.4" y="121.2">VCC_5V</text>
<text x="172.5" y="127.6">R12</text>
<text x="172.5" y="130.1">24k</text>
<text x="183.9" y="127.6">R13</text>
<text x="183.9" y="130.1">47k</text>
<text x="270.3" y="128.8">LED1</text>
<text x="172.5" y="132.6">0402</text>
<text x="174.8" y="135.2">1%</text>
<text x="183.9" y="132.6">0402</text>
<text x="186.2" y="135.2">1%</text>
<text x="45.5" y="139">CN8</text>
<text x="62" y="139">CN9</text>
<text x="78.5" y="139">CN10</text>
<text x="93.7" y="139">CN11</text>
<text x="109" y="139">CN12</text>
<text x="122.9" y="139">CN13</text>
<text x="270.3" y="139">R14</text>
<text x="270.3" y="141.5">5.1k</text>
<text x="270.3" y="144.1">R0402</text>
<text x="35.3" y="170.7">H1</text>
<text x="51.8" y="170.7">H2</text>
<text x="35.3" y="178.4">H3</text>
<text x="51.8" y="178.4">H4</text>
</g>
<g font-size="2.3" fill="#800000">
<text x="12.4" y="18.3">XT60PW-M</text>
<text x="37.8" y="18.3">VCC_BAT</text>
<text x="35.3" y="29.8">XT30UPB-F</text>
<text x="37.8" y="27.2">GND_BAT</text>
<text x="50.5" y="29.8">XT30UPB-F</text>
<text x="64.5" y="29.8">XT30UPB-F</text>
<text x="78.5" y="29.8">XT30UPB-F</text>
<text x="92.5" y="29.8">XT30UPB-F</text>
<text x="106.4" y="29.8">XT30UPB-F</text>
<text x="219.5" y="28.5">BZT52-C9V1S</text>
<text x="247.4" y="28.5">P_G</text>
<text x="192.8" y="32.3">PMBT3906</text>
<text x="156" y="38.7">N_G</text>
<text x="177.5" y="41.2">BZT52C27</text>
<text x="44.2" y="45">GND_BAT</text>
<text x="58.2" y="45">GND_BAT</text>
<text x="72.1" y="45">GND_BAT</text>
<text x="86.1" y="45">GND_BAT</text>
<text x="100.1" y="45">GND_BAT</text>
<text x="114" y="45">GND_BAT</text>
<text x="176.3" y="46.3">GND_BAT</text>
<text x="241" y="45">GND</text>
<text x="241" y="47.5">N_G</text>
<text x="267.7" y="45">GND_BAT</text>
<text x="124.2" y="48.8">GND_BAT</text>
<text x="162.3" y="48.8">BZT52-C9V1S</text>
<text x="241" y="50.1">VCC_BAT 3</text>
<text x="241" y="52.6">P_G</text>
<text x="267.7" y="52.6">VCC_IN</text>
<text x="253.7" y="57.7">AP4910GD</text>
<text x="70.4" y="64.5" transform="rotate(-90 70.4 64.5)">SW</text>
<text x="72.9" y="64.5" transform="rotate(-90 72.9 64.5)">VCC_IN</text>
<text x="89.9" y="86.8">FDB0</text>
<text x="20.1" y="90.7">10uF</text>
<text x="29" y="90.7">10uF</text>
<text x="74.7" y="93.3">SW</text>
<text x="53.1" y="100.9">NDP1480QB</text>
<text x="107.7" y="98.3">10uF</text>
<text x="117.9" y="98.3">470uF</text>
<text x="162.3" y="104.6">FDB0</text>
<text x="234.7" y="102.2">10uF</text>
<text x="186.4" y="108.5">WSD30L40DN</text>
<text x="190.2" y="113.6">BCM857BS,115</text>
<text x="262.6" y="112.3">TYPE-C 6P(073)</text>
<text x="270.3" y="131.4">NCD0805R1</text>
<text x="27.7" y="144.1">GH1.25-2PL</text>
<text x="35.3" y="175.8">HoleM3</text>
<text x="51.8" y="175.8">HoleM3</text>
<text x="35.3" y="183.4">HoleM3</text>
<text x="51.8" y="183.4">HoleM3</text>
</g>
<g font-size="2.3" fill="#f00">
<text x="79.8" y="72.9">300KHz</text>
<text x="111.5" y="92">5.02V 6A</text>
<text x="63.2" y="173.3">Board Shape: 80x60 R3</text>
<text x="63.2" y="175.6">Hole Distance: 72x52</text>
</g>
</svg>
